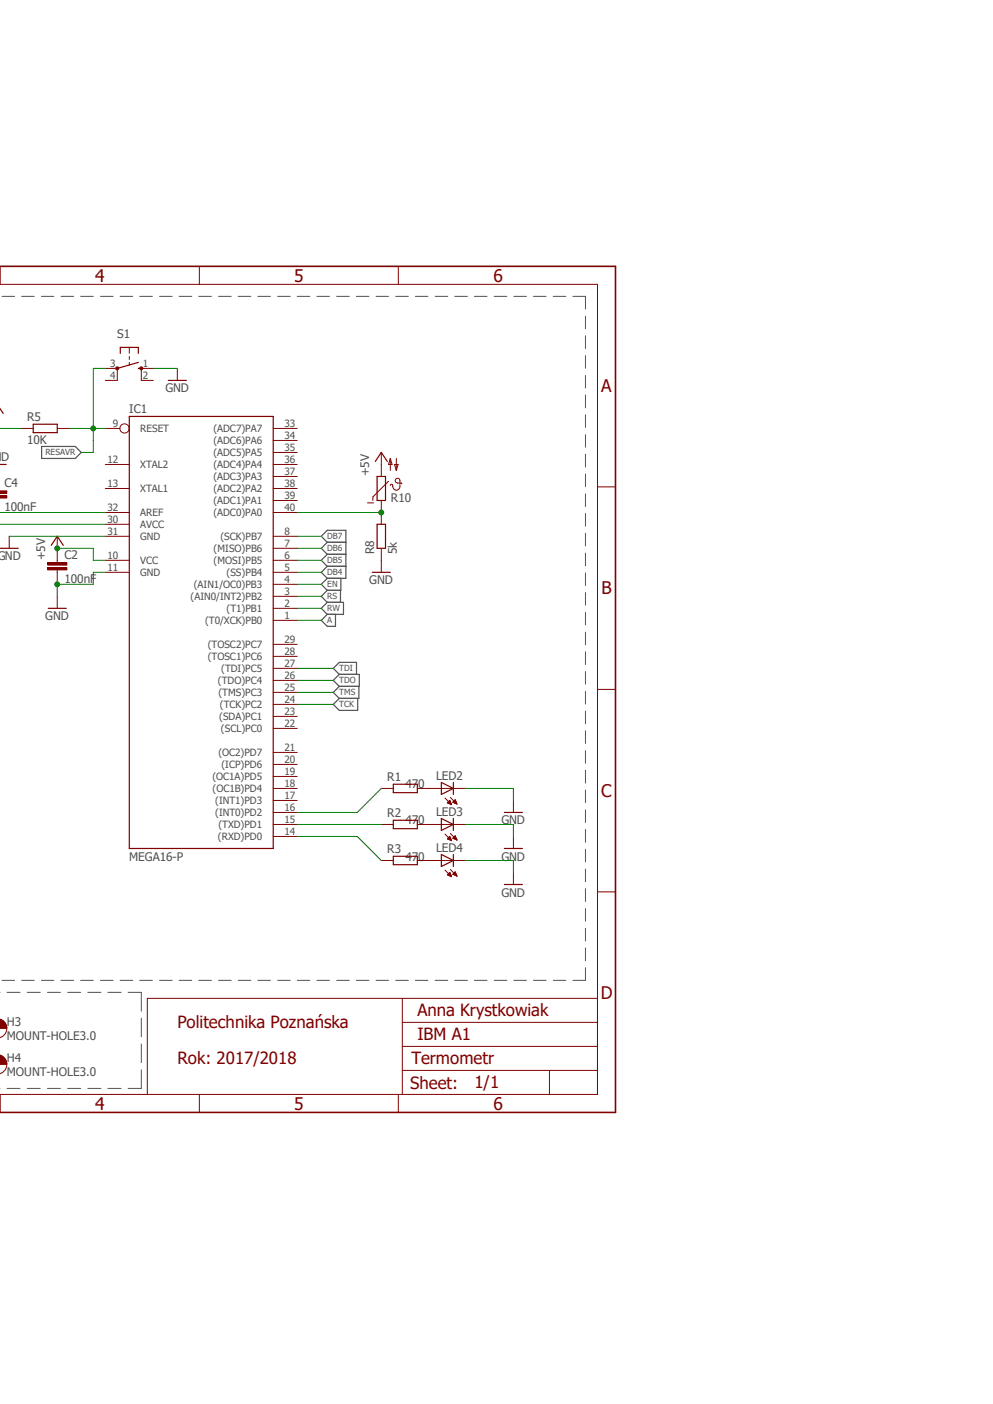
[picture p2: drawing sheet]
<svg xmlns="http://www.w3.org/2000/svg" width="210mm" height="297mm" viewBox="0 0 210 297" stroke-linecap="round" stroke-linejoin="round" font-family="sans-serif">
<path d="M130.6 56l-130.7 90 130.7 89.9" fill="none" stroke="#fff" stroke-width=".21"/>
<g fill="none" stroke="#505050" stroke-width=".21">
<path d="M.4 62.7h2.7M4.6 62.7h2.6M8.8 62.7h2.6M12.9 62.7h2.7M17.1 62.7h2.6M21.3 62.7h2.6M25.4 62.7h2.7M29.5 62.7h2.7M33.7 62.7h2.7M37.9 62.7h2.7M42 62.7h2.7M46.2 62.7h2.7"/>
<path d="M50.4 62.7h2.6M54.5 62.7h2.7M58.7 62.7h2.7M62.9 62.7h2.6M67 62.7h2.7M71.2 62.7h2.7M75.4 62.7h2.6M79.5 62.7h2.7M83.7 62.7h2.7M87.8 62.7h2.7M92 62.7h2.7M96.2 62.7h2.6"/>
<path d="M100.3 62.7h2.7M104.5 62.7h2.7M108.7 62.7h2.6M112.8 62.7h2.7M117 62.7h2.7M121.2 62.7h2.6v2.7M123.8 66.9v2.7M123.8 71v2.7M123.8 75.2v2.7M123.8 79.4v2.7M123.8 83.6v2.7M123.8 87.8v2.6"/>
<path d="M123.8 91.9v2.7M123.8 96.1v2.7M123.8 100.3v2.7M123.8 104.5v2.6M123.8 108.6v2.7M123.8 112.8v2.7M123.8 117v2.7M123.8 121.2v2.7M123.8 125.3v2.7M123.8 129.5v2.7M123.8 133.7v2.7M123.8 137.9v2.7"/>
<path d="M123.8 142.1v2.6M123.8 146.3v2.6M123.8 150.4v2.7M123.8 154.6v2.7M123.8 158.8v2.7M123.8 162.9v2.8M123.8 167.1v2.7M123.8 171.3v2.7M123.8 175.5v2.7M123.8 179.7v2.6M123.8 183.9v2.6M123.8 188v2.7"/>
<path d="M123.8 192.2v2.7M123.8 196.4v2.7M0 209.9h.1M.4 207.4h2.7M1.5 209.9h2.7M4.6 207.4h2.6M5.8 209.9h2.7M8.8 207.4h2.6M10 209.9h2.8M12.9 207.4h2.7M14.3 209.9h2.8M17.1 207.4h2.6"/>
<path d="M18.6 209.9h2.7M21.3 207.4h2.6M22.8 209.9h2.8M25.4 207.4h2.7M27.1 209.9h2.8v4M29.5 207.4h2.7M29.9 215.4v3.9M33.7 207.4h2.7M37.9 207.4h2.7M42 207.4h2.7M46.2 207.4h2.7M50.4 207.4h2.6"/>
<path d="M54.5 207.4h2.7M58.7 207.4h2.7M62.9 207.4h2.6M67 207.4h2.7M71.2 207.4h2.7M75.4 207.4h2.6M79.5 207.4h2.7M83.7 207.4h2.7M87.8 207.4h2.7M92 207.4h2.7M96.2 207.4h2.6M100.3 207.4h2.7"/>
<path d="M104.5 207.4h2.7M108.7 207.4h2.6M112.8 207.4h2.7M117 207.4h2.7M123.8 200.5v2.7M123.8 204.7v2.7h-2.6M0 230.3h.1M1.5 230.3h2.7M5.8 230.3h2.7M10 230.3h2.8M14.3 230.3h2.8M18.6 230.3h2.7"/>
<path d="M22.8 230.3h2.8M29.9 220.9v3.9M29.9 226.3v4h-2.8"/>
</g>
<g fill="none" stroke="#505050" stroke-width=".25">
<path d="M8.8 94.4h7.1l1.3 1.3-1.3 1.3h-7.1zM69.2 114.7l-1.3-1.2 1.3-1.3h4v10.1h-4M69.2 114.7h4M69.2 114.7l-1.3 1.3 1.3 1.3M69.2 117.3h4M69.2 117.3l-1.3 1.2 1.3 1.3M69.2 119.8h4M69.2 119.8l-1.3 1.3 1.3 1.2M69.2 130l-1.3 1.2 1.3 1.3h1.8v-2.5M69.2 127.4h3.4v2.6h-3.4M69.2 122.3l-1.3 1.3 1.3 1.3M69.2 127.4l-1.3 1.3 1.3 1.3"/>
<path d="M69.2 124.9l-1.3 1.3 1.3 1.2M72 124.9v2.5M72.1 122.3v2.6h-2.9M71.8 147.7l-1.3 1.3 1.3 1.3h3.8v-2.6M71.8 142.7l-1.3 1.2 1.3 1.3M71.8 142.7h4.2v2.5h-4.2M71.8 145.2l-1.3 1.3 1.3 1.2M71.8 142.7l-1.3-1.3 1.3-1.3h3.6v2.6M75.9 145.2v2.5h-4.1"/>
</g>
<g fill="none" stroke="#800000" stroke-width=".25">
<path d="M0 86.4l.7 1.1M7 89.7h5.1v1.8h-5.1zM27.3 88.1h30.5v91.4h-30.5zM35.6 80.5h3.8M83.2 165.9h5.1v1.8h-5.1zM83.2 173.5h5.1v1.8h-5.1zM93.3 165.5l2.6 1.3-2.6 1.3zM93.3 173.1l2.6 1.3-2.6 1.3zM95.9 165.5v2.6M95.9 173.1v2.6M106.7 179.5h3.8M106.7 171.9h3.8"/>
<path d="M83.2 181.1h5.1v1.8h-5.1zM93.3 180.8l2.6 1.2-2.6 1.3zM95.9 180.8v2.5M106.7 187.1h3.8"/>
</g>
<g fill="none" stroke="#800000" stroke-width=".21">
<path d="M37.5 77.9v2.6M4.5 90.6h2.5M12.1 90.6h2.5M22.3 90.6h3.1M22.3 98.3h5M57.8 90.6h5.1M57.8 93.2h5.1M57.8 95.7h5.1M57.8 98.3h5.1M12.1 118.5v.5M22.3 103.3h5M22.3 108.4h5"/>
<path d="M22.3 113.5h5M22.3 118.5h5M22.3 110.9h5M57.8 100.8h5.1M57.8 103.3h5.1M57.8 105.9h5.1M57.8 108.4h5.1M57.8 113.5h5.1M57.8 116h5.1M57.8 118.5h5.1M12.1 120.6v.5M22.3 121.1h5"/>
<path d="M57.8 121.1h5.1M57.8 123.6h5.1M57.8 126.2h5.1M57.8 128.7h5.1M57.8 131.2h5.1M57.8 136.3h5.1M57.8 138.9h5.1M57.8 141.4h5.1M57.8 143.9h5.1M57.8 146.5h5.1M57.8 149h5.1M57.8 151.6h5.1"/>
<path d="M57.8 154.1h5.1M57.8 159.2h5.1M57.8 177h5.1M57.8 174.4h5.1M57.8 171.9h5.1M57.8 169.3h5.1M57.8 166.8h5.1M57.8 164.3h5.1M57.8 161.7h5.1M80.6 174.4h2.6M80.6 166.8h2.6M88.3 174.4h10.1"/>
<path d="M88.3 166.8h10.1M94.1 168.8l1.4 1.4M94.1 176.4l1.4 1.4M94.6 169.8l.9 .4M94.6 169.8l.5-.5 .4 .9M94.6 169.8h.7M94.6 177.5l.5-.5 .4 .8zM94.7 177.5h.6M94.7 177.4h.6M94.7 169.7h.6M94.8 169.9h.6M94.8 177.3h.5"/>
<path d="M94.8 169.6h.4M94.9 177.5h.5M94.9 177.2h.3M94.9 169.5h.3M95 177.1h.2M95 170h.4M95 169.5h.2M95 177h.2M95.1 169.4h.1M95.1 177.6h.3M95.2 170.1h.3M95.2 168.7l1.4 1.4"/>
<path d="M95.2 176.3l1.4 1.4M95.3 177.7h.2M95.4 170.2h.1M95.5 177.8h.1M95.8 177.3h.7M95.8 169.7h.7M95.8 169.6h.7M95.9 177.4h.6M95.9 177.2h.5M95.9 169.5h.5M96 177.1h.4M96 169.5h.4"/>
<path d="M96.1 169.8h.5M96.1 177h.3M96.1 169.4h.3M96.1 177.5h.5M96.1 176.9h.2M96.2 169.3h.1M96.2 169.9h.4M96.3 169.2l-.5 .5 .8 .4M96.3 169.2l.3 .9M96.3 169.2h.1M96.3 176.8l-.5 .5 .8 .4M96.3 176.8l.3 .9"/>
<path d="M96.3 176.8h.1M96.3 177.5h.3M96.4 170h.2M96.5 177.6h.1M108.6 169.3v2.6M108.6 177v2.5M80.6 182h2.6M88.3 182h10.1M94.1 184.1l1.4 1.4M94.7 185h.6M94.7 185.1h.7M94.8 184.9h.5"/>
<path d="M94.9 184.8h.3M94.9 185.2h.5M95 184.7h.2M95.1 184.6l-.5 .5 .9 .4M95.1 184.6l.4 .9M95.1 185.3h.4M95.1 184.6h.1M95.2 183.9l1.4 1.4M95.3 185.4h.2M95.8 184.9h.7M95.9 184.8h.5M95.9 185h.6"/>
<path d="M96 184.7h.4M96.1 184.7h.3M96.1 185.1h.5M96.1 184.6h.3M96.2 184.5h.1M96.3 184.4l.3 .9-.8-.3zM96.4 185.2h.2M96.6 185.3h.1M108.6 184.6v2.5"/>
<circle cx="26.3" cy="90.6" r=".98"/>
</g>
<path d="M10.1 119h4v.5h-4z" fill-rule="evenodd" fill="#800000"/>
<path d="M10.1 119h4v.5h-4z" fill="none" stroke="#800000" stroke-width=".21"/>
<path d="M10.1 120.1h4v.5h-4z" fill-rule="evenodd" fill="#800000"/>
<path d="M1.9 113.5v2.5M12.1 113.5v5M10.1 120.1h4v.5h-4zM12.1 121.1v2.5M12.1 126.2v2.5" fill="none" stroke="#800000" stroke-width=".21"/>
<path d="M0 116h3.9M10.8 115.4l1.3-1.9 1.3 1.9M10.2 128.7h3.8" fill="none" stroke="#800000" stroke-width=".25"/>
<path d="M-.1 104.9h1.5v.5h-1.5z" fill-rule="evenodd" fill="#800000"/>
<path d="M0 104.9h1.4v.5h-1.5" fill="none" stroke="#800000" stroke-width=".21"/>
<path d="M-.1 103.8h1.5v.6h-1.5z" fill-rule="evenodd" fill="#800000"/>
<g fill="none" stroke="#800000" stroke-width=".21">
<path d="M0 56.3v3.9M42.2 56.3v3.9M84.2 56.3v3.9M0 60.2h126.4v171.3h-126.4M80.6 95.7v5.1M82.5 97l.4 1.3h-.7zM82.5 97v2.5M83.4 98.3h.8l-.4 1.2zM83.8 97v2.5M0 103.8h1.4v.6h-1.5M77.7 106.4h1.3M80.6 105.9v5"/>
<path d="M80.6 116v5.1M82.2 101.8l-3.3 3.3v.8M85 102.4l-.1-.2h-.8a.51 .51 0 0 1-.5-.5 .51 .51 0 0 1 .5-.5 .51 .51 0 0 1 .5 .5v1.3a.82 .82 0 0 1-1 .6 .82 .82 0 0 1-.6-1.1l-.3-.1-.2 .3M126.4 103h3.8M126.4 145.8h3.8M126.4 188.7h3.8M85.1 211.2v20.3M85.1 216.3h41.3M126.4 211.2h-95.2v20.3M0 231.5v3.8M42.2 231.5v3.8M84.2 231.5v3.8"/>
<path d="M85.1 226.4h41.3M85.1 221.4h41.3M116.2 226.4v5.1"/>
</g>
<path d="M-.1 98.3h1.4M79.4 97.6l1.2-1.9 1.3 1.9M79.8 100.8h1.7v5.1h-1.7zM79.8 110.9h1.7v5.1h-1.7zM78.7 121.1h3.8" fill="none" stroke="#800000" stroke-width=".25"/>
<path d="M-.1 56.3h130.3v179h-130.3" fill="none" stroke="#800000" stroke-width=".34"/>
<path d="M-.1 215.5a2.26 2.26 0 0 1 1.5 2.1h-1.5z" fill-rule="evenodd" fill="#800000"/>
<path d="M-.1 215.6h.1M0 215.6a2.01 2.01 0 0 1 1.4 2h-1.5M0 215.6a2.04 2.04 0 0 1 1.4 2 2.04 2.04 0 0 1-1.5 1.9" fill="none" stroke="#800000" stroke-width=".21"/>
<path d="M-.1 223.1a2.26 2.26 0 0 1 1.5 2.1h-1.5z" fill-rule="evenodd" fill="#800000"/>
<path d="M24.8 77.9v2.6M27.3 73.5v1.3M27.3 75.4v.6M27.3 76.7v.6M29.9 77.9v2.6M-.1 223.2h.1M0 223.2a2.07 2.07 0 0 1 1.4 2h-1.5M0 223.2a2.04 2.04 0 0 1 1.4 2 2.04 2.04 0 0 1-1.5 1.9" fill="none" stroke="#800000" stroke-width=".21"/>
<path d="M25.4 74.8v-1.3h3.9v1.3M29.3 77.9h.6M29.3 76.7l-4.5 1.2" fill="none" stroke="#800000" stroke-width=".25"/>
<path d="M24.6 77.7h.4l.1 .2-.1 .2-.2 .2-.2-.2z" fill-rule="evenodd" fill="#800000"/>
<path d="M24.6 77.7h.4l.1 .2-.1 .2-.2 .2-.2-.2z" fill="none" stroke="#800000" stroke-width=".21"/>
<path d="M29.6 77.7h.5l.1 .2-.1 .2-.2 .2-.3-.2z" fill-rule="evenodd" fill="#800000"/>
<path d="M22.3 77.9h2.5M29.6 77.7h.5l.1 .2-.1 .2-.2 .2-.3-.2zM29.9 77.9h2.5M22.3 80.5h2.5M29.9 80.5h2.5" fill="none" stroke="#800000" stroke-width=".21"/>
<path d="M0 90.6h4.5M12.1 116h7.6v2.5h2.6M62.9 177h12.7l5 5M62.9 174.4h17.7M80.6 166.8l-5 5.1h-12.7" fill="none" stroke="#008000" stroke-width=".21"/>
<circle cx="12.1" cy="116" r=".51" fill="#008000"/>
<g fill="none" stroke="#008000" stroke-width=".21">
<path d="M32.4 77.9h5.1M22.3 121.1h-2.6v2.5h-7.6M98.4 166.8h10.2v2.5M98.4 174.4h10.2v2.6M98.4 182h10.2v2.6"/>
<circle cx="12.1" cy="116" r=".51"/>
</g>
<circle cx="12.1" cy="123.6" r=".51" fill="#008000"/>
<g fill="none" stroke="#008000" stroke-width=".21">
<path d="M19.7 77.9v12.7M14.6 90.6h7.7M1.9 113.5h20.4M12.1 123.6v2.6"/>
<circle cx="12.1" cy="123.6" r=".51"/>
</g>
<circle cx="19.7" cy="90.6" r=".51" fill="#008000"/>
<g fill="none" stroke="#008000" stroke-width=".21">
<path d="M19.7 77.9h2.6M19.7 90.6v5.1h-2.5M-.1 110.9h22.4M-.1 108.4h22.4M62.9 113.5h5M62.9 116h5M62.9 118.5h5M62.9 108.4h17.7M62.9 131.2h5M62.9 121.1h5M62.9 123.6h5M62.9 128.7h5"/>
<path d="M62.9 126.2h5M62.9 149h7.6M62.9 143.9h7.6M62.9 146.5h7.6M62.9 141.4h7.6"/>
<circle cx="19.7" cy="90.6" r=".51"/>
</g>
<circle cx="80.6" cy="108.4" r=".51" fill="#008000"/>
<circle cx="80.6" cy="108.4" r=".51" fill="none" stroke="#008000" stroke-width=".21"/>
<g font-size="3.7" fill="#800000">
<text x="20.1" y="59.6">4</text>
<text x="62.2" y="59.6">5</text>
<text x="104.4" y="59.6">6</text>
<text x="127.2" y="82.9">A</text>
<text x="127.2" y="125.7">B</text>
<text x="127.2" y="168.6">C</text>
<text x="127" y="211.4">D</text>
<text x="20.1" y="234.7">4</text>
<text x="62.2" y="234.7">5</text>
<text x="104.4" y="234.7">6</text>
</g>
<g font-size="3.6" fill="#800000">
<text x="88.3" y="215">Anna Krystkowiak</text>
<text x="37.5" y="217.6">Politechnika Poznańska</text>
<text x="88.3" y="220.1">IBM A1</text>
<text x="37.5" y="225.2">Rok: 2017/2018</text>
<text x="87" y="225.2">Termometr</text>
<text x="86.7" y="230.4">Sheet:</text>
<text x="100.3" y="230.3">1/1</text>
</g>
<g font-size="2.5" fill="#505050">
<text x="24.8" y="71.6">S1</text>
<text x="35" y="83">GND</text>
<text x="5.8" y="89.1">R5</text>
<text x="27.3" y="87.3">IC1</text>
<text x="5.8" y="93.9">10K</text>
<text x=".2" y="97.5">D</text>
<text x="78.1" y="100.8" transform="rotate(-90 78.1 100.8)">+5V</text>
<text x=".9" y="103">C4</text>
<text x="82.7" y="106.1">R10</text>
<text x=".9" y="108">100nF</text>
<text x="-.6" y="118.5">GND</text>
<text x="9.6" y="118.5" transform="rotate(-90 9.6 118.5)">+5V</text>
<text x="13.6" y="118.2">C2</text>
<text x="79.2" y="117.3" transform="rotate(-90 79.2 117.3)">R8</text>
<text x="83.9" y="117.3" transform="rotate(-90 83.9 117.3)">5k</text>
<text x="13.6" y="123.2">100nF</text>
<text x="78.1" y="123.6">GND</text>
<text x="9.6" y="131.2">GND</text>
<text x="81.9" y="165.3">R1</text>
<text x="85.7" y="166.8">470</text>
<text x="92.2" y="165">LED2</text>
<text x="81.9" y="172.9">R2</text>
<text x="92.2" y="172.6">LED3</text>
<text x="85.7" y="174.4">470</text>
<text x="106" y="174.4">GND</text>
<text x="27.3" y="182">MEGA16-P</text>
<text x="81.9" y="180.5">R3</text>
<text x="85.7" y="182">470</text>
<text x="92.2" y="180.3">LED4</text>
<text x="106" y="182">GND</text>
<text x="106" y="189.7">GND</text>
<text x="1.4" y="220">MOUNT-HOLE3.0</text>
<text x="1.4" y="217">H3</text>
<text x="1.4" y="227.6">MOUNT-HOLE3.0</text>
<text x="1.4" y="224.6">H4</text>
</g>
<g font-size="2.1" fill="#505050">
<text x="23.3" y="77.6">3</text>
<text x="30.2" y="77.6">1</text>
<text x="23.3" y="80.1">4</text>
<text x="30.2" y="80.1">2</text>
<text x="23.9" y="90.3">9</text>
<text x="29.7" y="91.4">RESET</text>
<text x="45.1" y="91.4">(ADC7)PA7</text>
<text x="45.1" y="93.9">(ADC6)PA6</text>
<text x="60.2" y="90.3">33</text>
<text x="60.2" y="92.8">34</text>
<text x="60.2" y="95.3">35</text>
<text x="22.7" y="97.9">12</text>
<text x="29.7" y="99">XTAL2</text>
<text x="45.1" y="96.5">(ADC5)PA5</text>
<text x="45.1" y="99">(ADC4)PA4</text>
<text x="45.1" y="101.6">(ADC3)PA3</text>
<text x="60.2" y="97.9">36</text>
<text x="60.2" y="100.4">37</text>
<text x="22.7" y="103">13</text>
<text x="29.7" y="104.1">XTAL1</text>
<text x="45.1" y="104.1">(ADC2)PA2</text>
<text x="45.1" y="106.6">(ADC1)PA1</text>
<text x="60.2" y="103">38</text>
<text x="60.2" y="105.5">39</text>
<text x="22.7" y="113.1">31</text>
<text x="22.7" y="110.6">30</text>
<text x="22.7" y="108">32</text>
<text x="29.7" y="111.7">AVCC</text>
<text x="29.7" y="109.2">AREF</text>
<text x="45.1" y="109.2">(ADC0)PA0</text>
<text x="60.2" y="108">40</text>
<text x="60.2" y="113.1">8</text>
<text x="22.7" y="118.2">10</text>
<text x="29.7" y="114.2">GND</text>
<text x="29.7" y="119.3">VCC</text>
<text x="45.2" y="116.8">(MISO)PB6</text>
<text x="45.2" y="119.3">(MOSI)PB5</text>
<text x="46.6" y="114.2">(SCK)PB7</text>
<text x="60.2" y="115.7">7</text>
<text x="60.2" y="118.2">6</text>
<text x="22.7" y="120.7">11</text>
<text x="29.7" y="121.8">GND</text>
<text x="41" y="124.4">(AIN1/OC0)PB3</text>
<text x="47.9" y="121.8">(SS)PB4</text>
<text x="60.2" y="120.7">5</text>
<text x="60.2" y="123.3">4</text>
<text x="60.2" y="125.8">3</text>
<text x="40.3" y="126.9">(AIN0/INT2)PB2</text>
<text x="43.4" y="132">(T0/XCK)PB0</text>
<text x="47.9" y="129.5">(T1)PB1</text>
<text x="60.2" y="128.4">2</text>
<text x="60.2" y="130.9">1</text>
<text x="43.9" y="137.1">(TOSC2)PC7</text>
<text x="60.2" y="136">29</text>
<text x="43.9" y="139.6">(TOSC1)PC6</text>
<text x="46.8" y="142.2">(TDI)PC5</text>
<text x="60.2" y="138.5">28</text>
<text x="60.2" y="141.1">27</text>
<text x="60.2" y="143.6">26</text>
<text x="46.1" y="144.7">(TDO)PC4</text>
<text x="46.2" y="147.2">(TMS)PC3</text>
<text x="46.5" y="149.8">(TCK)PC2</text>
<text x="60.2" y="146.1">25</text>
<text x="60.2" y="148.7">24</text>
<text x="46.4" y="152.3">(SDA)PC1</text>
<text x="46.7" y="154.9">(SCL)PC0</text>
<text x="60.2" y="151.2">23</text>
<text x="60.2" y="153.8">22</text>
<text x="46.2" y="159.9">(OC2)PD7</text>
<text x="60.2" y="161.4">20</text>
<text x="60.2" y="158.8">21</text>
<text x="44.9" y="165">(OC1A)PD5</text>
<text x="45" y="167.6">(OC1B)PD4</text>
<text x="46.8" y="162.5">(ICP)PD6</text>
<text x="60.2" y="166.4">18</text>
<text x="60.2" y="163.9">19</text>
<text x="45.5" y="172.6">(INT0)PD2</text>
<text x="45.5" y="170.1">(INT1)PD3</text>
<text x="60.2" y="171.5">16</text>
<text x="60.2" y="169">17</text>
<text x="46.1" y="177.7">(RXD)PD0</text>
<text x="46.2" y="175.2">(TXD)PD1</text>
<text x="60.2" y="176.6">14</text>
<text x="60.2" y="174">15</text>
</g>
<g font-size="1.8" fill="#505050">
<text x="9.6" y="96.4">RESAVR</text>
<text x="69.2" y="114.1">DB7</text>
<text x="69.2" y="116.6">DB6</text>
<text x="69.2" y="119.2">DB5</text>
<text x="69.2" y="121.7">DB4</text>
<text x="69.2" y="124.2">EN</text>
<text x="69.2" y="131.9">A</text>
<text x="69.2" y="129.3">RW</text>
<text x="69.2" y="126.8">RS</text>
<text x="71.8" y="142">TDI</text>
<text x="71.8" y="149.6">TCK</text>
<text x="71.8" y="144.6">TDO</text>
<text x="71.8" y="147.1">TMS</text>
</g>
</svg>
